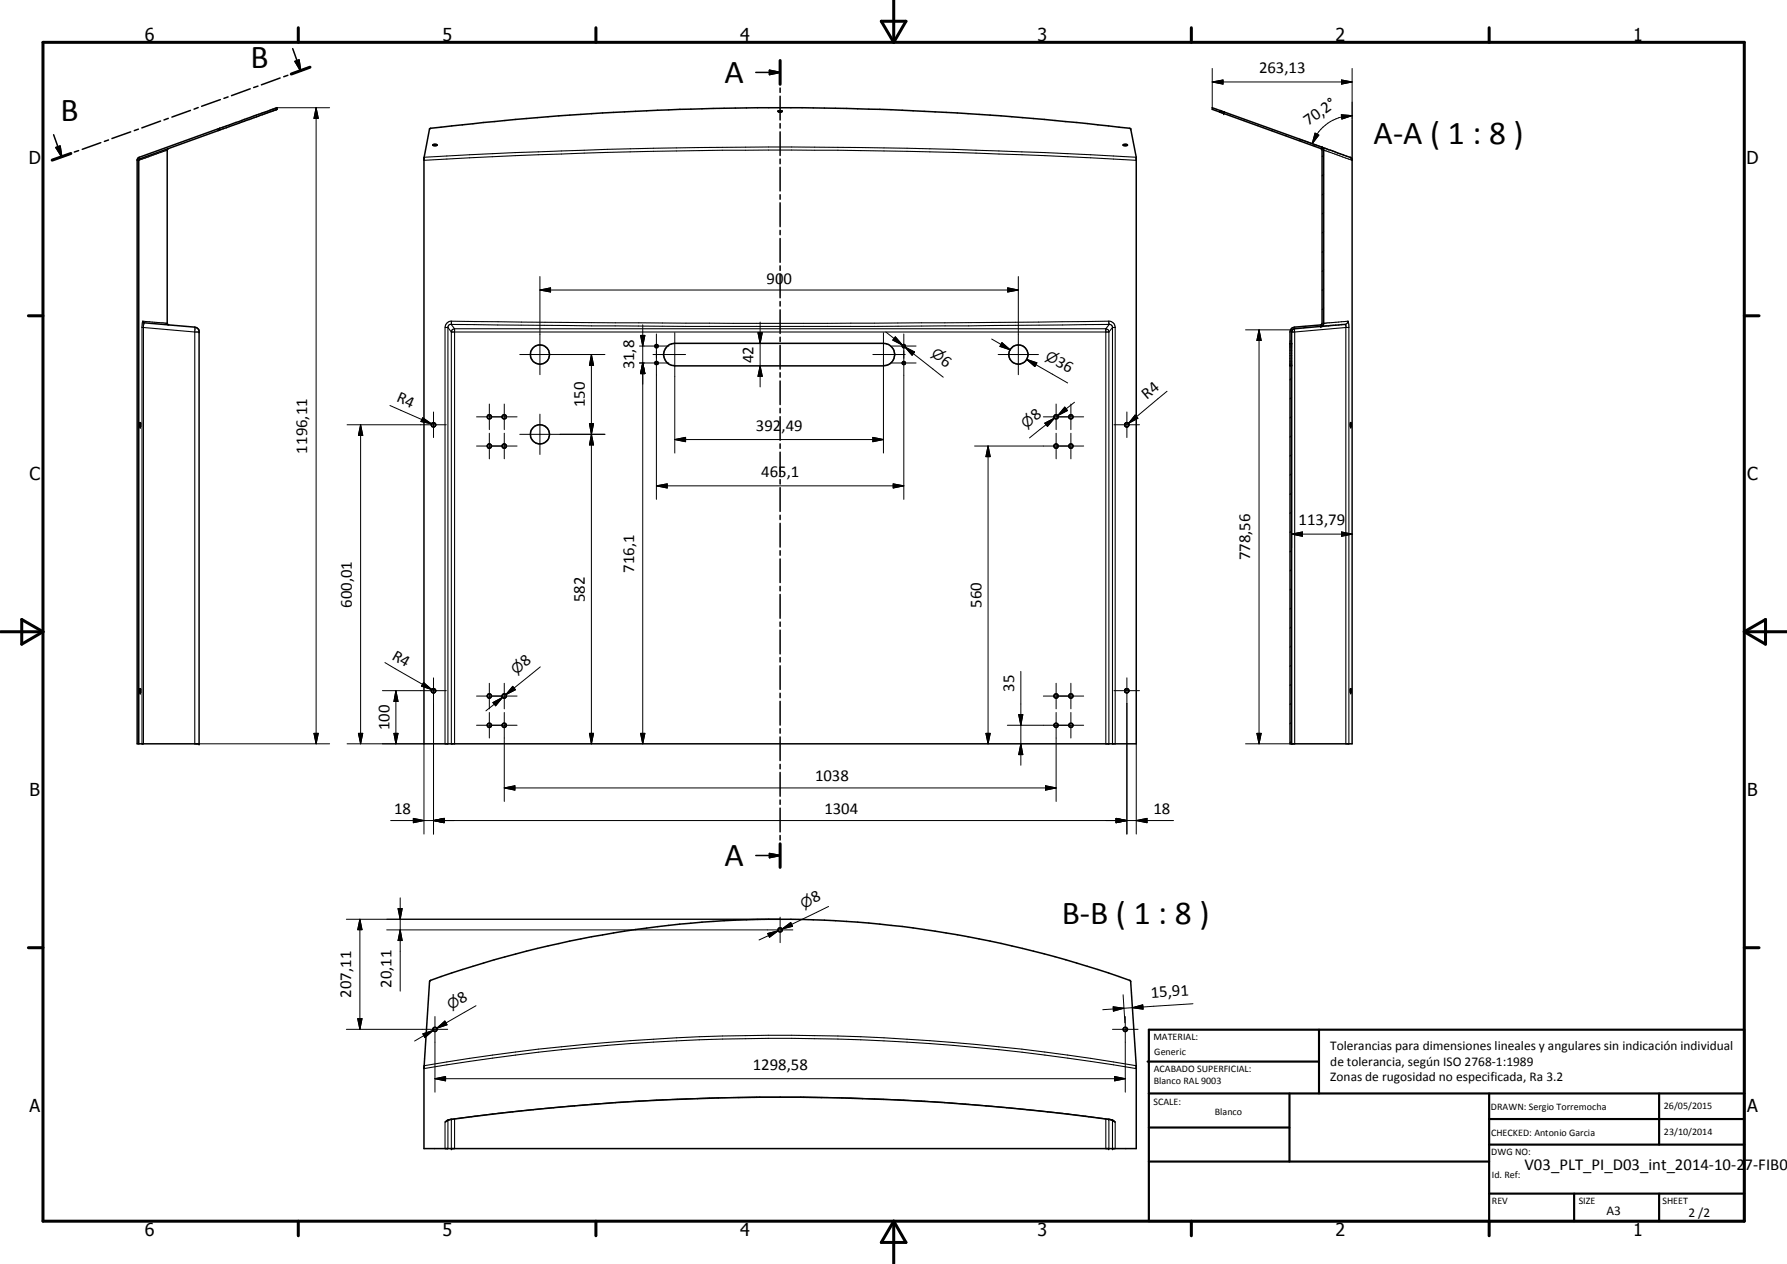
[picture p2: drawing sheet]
<svg xmlns="http://www.w3.org/2000/svg" width="420mm" height="297mm" viewBox="0 0 420 297" stroke-linecap="round" stroke-linejoin="round" font-family="sans-serif">
<g fill="none" stroke="#000" stroke-width=".35">
<path d="M65.9 18.3l-4.4 1.6M67.7 17.7l-1 .3M68.8 11.4l1.9 5.2M69.4 14.4l.9-.3 .4 2.5zM72.9 15.8l-4.4 1.6M177.7 17h5.7M180.9 16.5l2.5 .5-2.5 .5zM183.4 14.2v5.6M12.6 31.7l1.9 5.1M13.2 34.7l.9-.4 .4 2.5zM16.7 36.1l-4.4 1.5M18.5 35.4l-1 .3"/>
<path d="M23.7 33.5l-4.4 1.6M25.5 32.9l-1 .3M30.7 31l-4.4 1.6M32.5 30.4l-.9 .3M37.7 28.4l-4.4 1.7M39.6 34.9l-.3 .4v40.7l.4 .4M39.6 27.8l-1 .4M44.8 26l-4.4 1.5M46.6 25.3l-1 .4M51.8 23.4l-4.4 1.6M53.6 22.8l-.9 .3M58.8 20.9l-4.4 1.6"/>
<path d="M60.7 20.2l-1.1 .4M101 30.3l.1-.1a695 695 0 0 1 108.4-4.4 681.6 681.6 0 0 1 46.1 3.2l10.2 1.3 1.4 6.7v137.8h-167.5v-137.6zM101.8 34.1a.64 .64 0 0 1 .9 .1h-.5zM183 26.1l.5-.1 .4 .2-.7 .1zM183.4 20.7v1M183.4 22.6v5.6M183.4 29v1.1M183.4 31v5.5M183.4 37.4v1.1M183.4 39.3v5.6M264.2 34h.8l.1 .2h-.9l-.1-.1zM265.7 30.2h.1"/>
<path d="M286.8 26.3l.9 .4M286.9 26l1 .3M286.9 26l-.1 .3M286.9 26l-1.9-.7v.4l1.8 .6M287.7 26.7l22.9 8.2 .2 .4v40.7l-.3 .4-6.1 .5-.7 .3-.4 .8v96.8h14.6v-137.3l-.4-.5-6.7-2.4M287.9 26.3l22.9 8.3M287.9 26.3l-.2 .4M310.8 34.6l.4 .7v40.7l-.2 .5-.3 .2M183.4 45.8v1M183.4 47.7v5.6M183.4 54.1v1.1M183.4 56v5.6"/>
<path d="M33.9 75.9l11.9 1 .5 .1 .5 .8v97h-14.6v-137.2l.6-.6 32.3-11.7-.1 .5-32.1 11.5-.3 .4v137.1M183.4 62.5v1M183.4 64.4v5.6M183.4 70.9v1M183.4 72.8v5.6M183.4 79.2v1.1M316.3 76.2l-11.9 1.1-.5 .2-.2 .5v96.8M32.9 99.4h.2l-.1 .9zM33 99.3v.1M156.9 81.4l.6-.5 1.2-.2h49a2.65 2.65 0 0 1 2.7 2.6 2.65 2.65 0 0 1-2.7 2.7h-49a2.66 2.66 0 0 1-2.5-1.7 2.66 2.66 0 0 1 .7-2.9zM183.4 81.2v5.5M183.4 87.6v1"/>
<path d="M183.4 89.5v5.6M183.4 96v1M183.4 97.9v5.6M303.3 80.7h.4M303.3 86h.4M317.6 99.3l-.1 1 .1-.1M317.6 99.3v.9M317.6 99.4h.1M183.4 104.3v1.1M183.4 106.3v5.5M183.4 112.7v1M183.4 114.6v5.6"/>
<path d="M317.6 100.2v.1M183.4 121.1v1M183.4 123v5.6M183.4 129.4v1.1M183.4 131.4v5.5M183.4 137.8v1.1M183.4 139.7v5.6M183.4 146.2v1M183.4 148.1v5.6M183.4 154.5v1.1M183.4 156.5v5.5M33 161.8v1z"/>
<path d="M183.4 162.9v1.1M183.4 164.8v5.6M183.4 171.2v1.1M183.4 173.2v5.5M183.4 179.6v1.1M317.5 161.8l.2 .3-.1 .7zM317.6 161.9v.1M317.6 162.7v.1M183.4 181.5v5.6M183.4 188v1M183.4 189.9v5.6M183.4 196.3v1.1"/>
<path d="M183.4 198.3v5.5M177.7 201h5.7M180.9 200.6l2.5 .4-2.5 .5zM101.2 230.4a241.6 241.6 0 0 1 164.6 .1l1.4 19.9v19.5h-167.5a320.6 320.6 0 0 1 1.3-39.2zM105.2 263.3h.1M105.2 263.3l.3-.1a572.6 572.6 0 0 1 155.9 0l.3 .2"/>
<circle cx="101.9" cy="99.8" r=".51"/>
<circle cx="115.1" cy="98" r=".51"/>
<circle cx="118.6" cy="97.9" r=".5"/>
<circle cx="126.9" cy="83.3" r="2.26"/>
<circle cx="154.4" cy="85.3" r=".38"/>
<circle cx="154.4" cy="81.3" r=".39"/>
<circle cx="212.5" cy="85.3" r=".38"/>
<circle cx="212.5" cy="81.3" r=".38"/>
<circle cx="239.4" cy="83.3" r="2.25"/>
<circle cx="248.3" cy="97.9" r=".5"/>
<circle cx="251.8" cy="98" r=".51"/>
<circle cx="264.9" cy="99.8" r=".52"/>
<circle cx="115" cy="104.8" r=".51"/>
<circle cx="118.6" cy="104.8" r=".52"/>
<circle cx="126.9" cy="102.1" r="2.24"/>
<circle cx="248.3" cy="104.8" r=".5"/>
<circle cx="251.8" cy="104.8" r=".51"/>
<circle cx="101.9" cy="162.3" r=".51"/>
<circle cx="115" cy="170.5" r=".49"/>
<circle cx="115.1" cy="163.6" r=".5"/>
<circle cx="118.6" cy="163.6" r=".52"/>
<circle cx="118.6" cy="170.5" r=".5"/>
<circle cx="248.3" cy="170.4" r=".5"/>
<circle cx="248.3" cy="163.6" r=".51"/>
<circle cx="251.8" cy="170.5" r=".49"/>
<circle cx="251.8" cy="163.6" r=".5"/>
<circle cx="264.9" cy="162.3" r=".5"/>
<circle cx="183.4" cy="218.5" r=".49"/>
<circle cx="102.3" cy="241.9" r=".5"/>
<circle cx="264.6" cy="241.9" r=".51"/>
</g>
<g fill="#000">
<circle cx="265.8" cy="30.3" r=".18"/>
<circle cx="287.7" cy="26.7" r=".18"/>
<circle cx="287.9" cy="26.3" r=".18"/>
<circle cx="310.7" cy="34.5" r=".18"/>
<circle cx="310.5" cy="76.7" r=".18"/>
<circle cx="33" cy="99.3" r=".18"/>
<circle cx="317.6" cy="99.3" r=".18"/>
<circle cx="33" cy="100.3" r=".18"/>
<circle cx="317.6" cy="100.3" r=".18"/>
<circle cx="33" cy="161.8" r=".18"/>
<circle cx="33" cy="162.8" r=".18"/>
<circle cx="46.8" cy="174.8" r=".18"/>
<circle cx="317.5" cy="161.8" r=".18"/>
<circle cx="317.6" cy="161.8" r=".18"/>
<circle cx="317.6" cy="162.8" r=".18"/>
<circle cx="106.1" cy="269.9" r=".18"/>
<circle cx="260.7" cy="269.9" r=".18"/>
<circle cx="261.6" cy="269.9" r=".18"/>
</g>
<g fill="none" stroke="#000" stroke-width=".25">
<path d="M39.3 35.3h.1M39.3 35.3l-6.7 2.4M51.3 30.3v.4M51.6 30.1v.5M99.7 37.7a1466.1 1466.1 0 0 1 167.5 0M99.7 37a1455.2 1455.2 0 0 1 167.5 0M311.2 35.3h.1M311.2 35.3l6.7 2.4M33.4 77l13.4 1M33.6 75.5l-.2 1.2v98.1M33.6 75.5l5.7 .5M33.6 75.5l.3 .4"/>
<path d="M33.9 75.9h.1M33.9 75.9l-.2 .6v98.3M39.3 76h.1M45.8 76.9v97.9M46.8 78h.1M104.6 77v97.8M106.1 76.2l-.5 .1-.3 .5v98M106.1 76.2l.8 1.1M106.1 76.2l55.1 .5h44.4l55.2-.5M106.1 78h154.6M106.1 78v96.8M106.2 75.5l-.1 .7"/>
<path d="M106.2 75.5a1.45 1.45 0 0 0-1.5 1.5h.6l.8 1M106.2 75.5l66.2 .5 49.8-.1 38.5-.4M106.9 77.3h-.2a.66 .66 0 0 0-.6 .7M106.9 77.3v97.5M106.9 77.3h153.1M260 77.3v97.5M260 77.3l.5 .2 .2 .5M260.7 75.5l.1 .7M260.7 75.5a1.45 1.45 0 0 1 1.5 1.5M260.7 78v96.8M260.8 76.2l.4 .1 .4 .5v98M260.8 76.2l-.8 1.1"/>
<path d="M262.2 77h-.6l-.9 1M262.2 77v97.8M303.7 78h.7M304.4 77.3v.7M304.4 78v96.8M311.2 76h.1M316.4 77h.7M316.4 77v97.8M316.4 77l-12 1M316.9 75.5h.1M316.9 75.5l-.2 .5-.4 .2 .1 .8M316.9 75.5l-5.7 .5"/>
<path d="M316.9 75.5l.2 .9v98.4M99.7 251.1a496 496 0 0 1 167.5 0M99.7 250.4a492.9 492.9 0 0 1 167.5 0M104.6 263.7v6.2M105.3 263.3v6.6M106.2 263h.1M106.2 263l-.1 6.9M106.2 263l-1.1 .3-.4 .4 .5-.4M106.2 263a572.8 572.8 0 0 1 154.5 0M106.9 262.9v7M260 262.9v7M260.7 263h.1"/>
<path d="M260.7 263l1.1 .3 .4 .4M260.7 263.1v6.8M261.6 263.3v6.6M261.7 263.3l.5 .4M262.2 263.7v6.2"/>
</g>
<g fill="none" stroke="#000" stroke-width=".71">
<path d="M10.1 9.9h400v277.1h-400zM70.1 6.5v3.4M72.9 15.8l-4.4 1.6M140.1 6.5v3.4M183.4 14.2v5.6M207.2 5h5.8l-2.9 4.9zM210.1 0v9.9M280.1 6.5v3.4M350.1 6.5v3.4M16.7 36.1l-4.4 1.5M6.7 74.2h3.4M410.1 74.2h3.5"/>
<path d="M.1 148.5h10M5.1 145.6l5 2.9-5 2.9zM410.1 148.5h10M410.1 148.5l5-2.9v5.8zM183.4 198.3v5.5M6.7 222.7h3.4M410.1 222.7h3.5M70.1 287v3.4M140.1 287v3.4M210.1 287v10M210.1 287l2.9 5h-5.8zM280.1 287v3.4"/>
<path d="M350.1 287v3.4"/>
</g>
<g fill="none" stroke="#000" stroke-width=".51">
<path d="M269.8 249.5h40.3M270.1 242h140v45h-140zM270.1 257h140M303.2 257v16M310.1 242v15M350.1 257v30M390.1 257v12M270.1 265h33.1M270.1 273h80M350.1 269h60M350.1 263h60M350.1 280.5h60"/>
<path d="M370.1 280.5v6.5M390.1 280.5v6.5"/>
</g>
<g fill="#000">
<path d="M69.4 14.4l.9-.3 .4 2.5zM180.9 16.5l2.5 .5-2.5 .5zM285 19.3l2.6-.5v1zM315.4 18.8l2.5 .5-2.5 .5zM13.2 34.7l.9-.4 .4 2.5zM74.3 25.3l.5 2.5h-1zM309.2 31.3l.9 .4-1.6 2.1zM315.4 27l2.5 .2-2.4 .8zM126.9 68.2l2.5-.6v1zM150.6 78.8h1l-.5 2.5zM178.2 78.2h1l-.5 2.5zM210.5 79.2l1.7 1.9-2.3-1.2z"/>
<path d="M236.9 67.6l2.5 .6-2.5 .4zM99.4 98.2l2.1 1.4-2.5-.5zM138.6 99.6h1l-.5 2.5zM139.1 83.3l.5 2.6h-1zM151.1 85.3l.5 2.5h-1zM178.7 86l.5 2.4h-1zM212.8 81.6l2.2 1.1-.6 .8zM235.6 80.5l1.9 1.7-2.4-.8zM241.4 84.5l2.4 .8-.5 .8zM250.3 95.7l.7 .8-2.3 1.2zM266.9 97.5l.6 .8-2.2 1.2zM296 77.5l.5 2.5h-1z"/>
<path d="M84.8 99.8l.5 2.5h-1zM139.1 102.1l.5 2.5h-1zM154.3 114.2l2.6-.5v1zM158.7 103.3l2.5-.5v1zM205.2 102.8l2.5 .5-2.5 .5zM210 113.7l2.5 .5-2.5 .5zM232.3 104.8l.5 2.5h-1zM245.6 99.4l2.3-1.1-1.6 1.9zM303.7 125.5l2.5-.5v1zM315.4 125l2.5 .5-2.5 .5zM73.8 172.3h1l-.5 2.5zM84.3 172.3h1l-.5 2.5z"/>
<path d="M92.6 172.3h1l-.5 2.5zM93.1 162.3l.5 2.5h-1zM99.6 160.4l1.9 1.7-2.4-.9zM115.9 165.1l2.3-1.2-1.7 2zM120.6 161.3l.6 .8-2.3 1.1zM138.6 172.3h1l-.5 2.5zM150.6 172.3h1l-.5 2.5zM231.8 172.3h1l-.5 2.5zM239.5 167.9h1l-.5 2.5zM240 174.8l.5 2.5h-1zM295.5 172.3h1l-.5 2.5zM97.2 192.3l2.5 .5-2.5 .5z"/>
<path d="M101.9 192.8l2.5-.5v1zM118.6 185.2l2.5-.5v1zM245.8 184.7l2.5 .5-2.5 .5zM262.4 192.3l2.6 .5-2.6 .5zM267.2 192.8l2.5-.5v1zM84.6 216l.5 2.5h-1zM93.6 213.5h1l-.5 2.5zM180.9 200.6l2.5 .4-2.5 .5zM183.9 218.3l2-1.5 .4 .9zM84.1 239.4h1l-.5 2.5zM94.1 218.5l.5 2.5h-1zM102.7 241.6l1.9-1.7 .5 .9z"/>
<path d="M180.5 219.4l2.5-.7-2.1 1.6zM261.7 236.6l2.5 .3-2.4 .7zM266.2 236.8l2.5-.7 .1 1.1zM99.4 243l2.4-.9-1.9 1.7zM102.3 253.5l2.5-.5v1zM262.1 253l2.5 .5-2.5 .5z"/>
</g>
<g fill="none" stroke="#000" stroke-width=".24">
<path d="M285 19.3l2.6-.5v1zM285 19.3h32.9M285 16.1v9.2M315.4 18.8l2.5 .5-2.5 .5zM317.9 16.1v21.6M65.1 25.3h12.4M74.3 25.3l.5 2.5h-1zM74.3 25.3v149.5M286.1 25.7l-.3 .3M289.4 26.9l-.3 .3M292.7 28.1l-.3 .3M296 29.3l-.3 .2"/>
<path d="M299.3 30.4l-.3 .3M302.6 31.6l-.3 .3M305.5 32.7l5.2 1.8M305.9 32.8l-.3 .3M309.2 31.3l.9 .4-1.6 2.1zM309.2 34l-.3 .3M311.2 36.4l-.4 .4M315.4 27l2.5 .2-2.4 .8zM317.9 27.2a10.4 10.4 0 0 0-5.7 1.8l-1.1 .9a9.8 9.8 0 0 0-2.6 3.9M311.2 58.9l-.4 .4M311.2 54.4l-.4 .4M311.2 50l-.4 .3"/>
<path d="M311.2 45.5l-.4 .3M311.2 40.9l-.4 .4M126.9 68.2l2.5-.6v1zM126.9 65v23.1M126.9 68.2h112.5M150.6 78.8h1l-.5 2.5zM151.1 76.3v98.5M154.3 78.5v38.8M158.7 78.2v28.3M178.2 78.2h1l-.5 2.5zM178.7 75.7v15.2M207.7 78.2v28.3"/>
<path d="M208.3 78l3.9 3.1M210.5 79.2l1.7 1.9-2.3-1.2zM212.5 78.5v38.8M233.2 79.7l4.3 2.5M236.9 67.6l2.5 .6-2.5 .4zM239.4 65v23.1M292.9 77.5h11M296 77.5l.5 2.5h-1zM296 77.5v97.3M303.7 79.9l-.4 .4M306.9 76.7l-.4 .4M311.2 72.4l-.4 .4"/>
<path d="M311.2 67.9l-.4 .3M311.2 63.4l-.4 .4M81.6 99.8h23.3M84.8 99.8l.5 2.5h-1zM84.8 99.8v75M91.7 95.3l9.8 4.3M99.4 98.2l2.1 1.4-2.5-.5zM101.9 96.8v6M112 98h9.6M115.1 95v6M118.6 95v6M122.2 83.3h20"/>
<path d="M126.9 97.3v9.5M138.6 99.6h1l-.5 2.5zM139.1 83.3l.5 2.6h-1zM139.1 83.3v91.5M150.4 85.3h6.9M150.4 81.3h6.9M151.1 85.3l.5 2.5h-1zM153.5 83.3h7.7M178.7 86l.5 2.4h-1zM205.2 83.3h7.6M209.6 85.3h5.8M209.6 81.3h5.8"/>
<path d="M212.8 81.6l2.2 1.1-.6 .8zM212.8 81.6l9 7M234.7 83.3h9.5M235.6 80.5l1.9 1.7-2.4-.8zM241.4 84.5l2.4 .8-.5 .8zM241.4 84.5l2.1 1.2M241.4 84.5l9.6 5.5M245.3 98h9.5M245.6 99.4l2.3-1.1-1.6 1.9zM247.9 98.3l-2 1.5M247.9 98.3l-5.8 4.6M248.3 95v6"/>
<path d="M250.3 95.7l.7 .8-2.3 1.2zM251.8 95v6M252.6 94.5l-3.9 3.2M261.9 99.8h6M265 96.8v6M266.9 97.5l.6 .8-2.2 1.2zM274.4 91.9l-9.1 7.6M303.7 97.8l-.4 .4M303.7 93.3l-.4 .4M303.7 88.9l-.4 .3M303.7 86v42.7M112 104.8h9.6"/>
<path d="M115.1 101.8v6M118.6 101.8v6M122.2 102.1h20M139.1 102.1l.5 2.5h-1zM154.3 114.2l2.6-.5v1zM154.3 114.2h58.2M158.7 103.3l2.5-.5v1zM158.7 103.3h49M205.2 102.8l2.5 .5-2.5 .5zM210 113.7l2.5 .5-2.5 .5zM229.1 104.8h25.7M232.3 104.8l.5 2.5h-1z"/>
<path d="M232.3 104.8v70M248.3 101.8v6M251.8 101.8v6M303.7 115.8l-.4 .4M303.7 111.3l-.4 .4M303.7 106.8l-.4 .4M303.7 102.4l-.4 .3M303.7 125.5l2.5-.5v1zM303.7 138.3l-.4 .3M303.7 133.8l-.4 .4M303.7 129.3l-.4 .4M303.7 124.8l-.4 .3"/>
<path d="M303.7 120.3l-.4 .3M303.7 125.5h14.2M315.4 125l2.5 .5-2.5 .5zM90.5 155.7l11 6.4M101.9 159.3v36.7M127 156.7l-8.1 6.5M240 157.8v22M265 159.3v36.7M303.7 156.2l-.4 .4M303.7 151.7l-.4 .4M303.7 147.2l-.4 .4M303.7 142.7l-.4 .4"/>
<path d="M45.8 174.8h31.7M73.8 172.3h1l-.5 2.5zM81.6 174.8h18.1v21.2M84.3 172.3h1l-.5 2.5zM89.9 162.3h15M92.6 172.3h1l-.5 2.5zM93.1 162.3l.5 2.5h-1zM93.1 162.3v12.5M99.6 160.4l1.9 1.7-2.4-.9zM112 170.4h9.6M112 163.6h9.6M115.1 160.6v6"/>
<path d="M115.1 167.4v6M115.9 165.1l2.3-1.2-1.7 2zM118.2 163.9l-4 3.1M118.6 160.6v6M118.6 167.4v20.9M120.6 161.3l.6 .8-2.3 1.1zM138.6 172.3h1l-.5 2.5zM150.6 172.3h1l-.5 2.5zM231.8 172.3h1l-.5 2.5zM236.8 170.4h18M239.5 167.9h1l-.5 2.5zM240 174.8l.5 2.5h-1z"/>
<path d="M245.3 163.6h9.5M248.3 160.6v6M248.3 167.4v20.9M251.8 160.6v6M251.8 167.4v6M261.9 162.3h6M267.2 174.8v21.2M292.9 174.8h11.5M295.5 172.3h1l-.5 2.5zM303.7 174.2l-.4 .3M303.7 169.7l-.4 .4M303.7 165.2l-.4 .4"/>
<path d="M303.7 160.7l-.4 .4M91.9 192.8h184M97.2 192.3l2.5 .5-2.5 .5zM101.9 192.8l2.5-.5v1zM118.6 185.2l2.5-.5v1zM118.6 185.2h129.7M245.8 184.7l2.5 .5-2.5 .5zM262.4 192.3l2.6 .5-2.6 .5zM267.2 192.8l2.5-.5v1zM81.4 216h101.9M84.6 216l.5 2.5h-1zM84.6 216v25.9"/>
<path d="M90.9 218.5h95.5M93.6 213.5h1l-.5 2.5zM94.1 218.5l.5 2.5h-1zM94.1 211v21.9M180.5 219.4l2.5-.7-2.1 1.6zM183 218.7l-4.5 2.2M183.4 215.5v6M183.9 218.3l2-1.5 .4 .9zM186.1 217.2l-2.2 1.1M194.8 213l-10.9 5.3M84.1 239.4h1l-.5 2.5zM102.3 238.9v17.8"/>
<path d="M111.9 236.3l-9.2 5.3M261.7 236.6l2.5 .3-2.4 .7zM264.1 233.8l.4 6.6M264.2 236.9l-4.9 .4M264.6 238.9v17.8M266.2 236.8l2.5-.7 .1 1.1zM280.5 235.9l-16.3 1M81.4 241.9h23.9M99.4 243l2.4-.9-1.9 1.7zM101.8 242.1l-4.3 2.5M102.3 253.5l2.5-.5v1zM102.3 253.5h162.3"/>
<path d="M102.7 241.6l1.9-1.7 .5 .9zM104.8 240.4l-2.1 1.2M261.6 241.9h6M262.1 253l2.5 .5-2.5 .5z"/>
</g>
<g font-size="7.9">
<text x="58.9" y="15.9">B</text>
<text x="170.4" y="19.6">A</text>
<text x="14.2" y="28.4">B</text>
<text x="322.9" y="33.8">A-A ( 1 : 8 )</text>
<text x="170.4" y="203.6">A</text>
<text x="249.6" y="217.3">B-B ( 1 : 8 )</text>
</g>
<g font-size="4.2">
<text x="34" y="9.6">6</text>
<text x="104" y="9.6">5</text>
<text x="174" y="9.6">4</text>
<text x="244" y="9.6">3</text>
<text x="314" y="9.6">2</text>
<text x="384" y="9.6">1</text>
<text x="6.8" y="38.7">D</text>
<text x="410.6" y="38.7">D</text>
<text x="7" y="112.9">C</text>
<text x="410.8" y="112.9">C</text>
<text x="7" y="187.1">B</text>
<text x="410.8" y="187.1">B</text>
<text x="7" y="261.4">A</text>
<text x="410.8" y="261.4">A</text>
<text x="34" y="290.4">6</text>
<text x="104" y="290.4">5</text>
<text x="174" y="290.4">4</text>
<text x="244" y="290.4">3</text>
<text x="314" y="290.4">2</text>
<text x="384" y="290.4">1</text>
</g>
<g font-size="3.9">
<text x="296" y="17.2">263,13</text>
<text x="307.6" y="29.7" transform="rotate(-35 307.6 29.7)">70,2°</text>
<text x="180.2" y="66.6">900</text>
<text x="149.1" y="86.8" transform="rotate(-90 149.1 86.8)">31,8</text>
<text x="177.2" y="85.3" transform="rotate(-90 177.2 85.3)">42</text>
<text x="221" y="85.3" transform="rotate(38 221 85.3)">6</text>
<text x="248" y="85.8" transform="rotate(30 248 85.8)">36</text>
<text x="93" y="94.2" transform="rotate(24 93 94.2)">R4</text>
<text x="137.5" y="95.7" transform="rotate(-90 137.5 95.7)">150</text>
<text x="269.7" y="93.9" transform="rotate(-40 269.7 93.9)">R4</text>
<text x="177.7" y="101.2">392,49</text>
<text x="243.5" y="99" transform="rotate(-38 243.5 99)">8</text>
<text x="72.3" y="106.6" transform="rotate(-90 72.3 106.6)">1196,11</text>
<text x="179" y="112.1">465,1</text>
<text x="305.3" y="123.5">113,79</text>
<text x="294" y="131.7" transform="rotate(-90 294 131.7)">778,56</text>
<text x="149.1" y="134.6" transform="rotate(-90 149.1 134.6)">716,1</text>
<text x="82.7" y="142.8" transform="rotate(-90 82.7 142.8)">600,01</text>
<text x="137.5" y="141.5" transform="rotate(-90 137.5 141.5)">582</text>
<text x="230.7" y="142.9" transform="rotate(-90 230.7 142.9)">560</text>
<text x="91.9" y="154.8" transform="rotate(30 91.9 154.8)">R4</text>
<text x="123.6" y="156.8" transform="rotate(-39 123.6 156.8)">8</text>
<text x="238.5" y="162.6" transform="rotate(-90 238.5 162.6)">35</text>
<text x="91.6" y="171.6" transform="rotate(-90 91.6 171.6)">100</text>
<text x="191.6" y="183.6">1038</text>
<text x="92.7" y="191.3">18</text>
<text x="193.8" y="191.3">1304</text>
<text x="271.2" y="191.3">18</text>
<text x="191.4" y="212.3" transform="rotate(-26 191.4 212.3)">8</text>
<text x="92" y="232.2" transform="rotate(-90 92 232.2)">20,11</text>
<text x="82.6" y="234.4" transform="rotate(-90 82.6 234.4)">207,11</text>
<text x="108.4" y="235.9" transform="rotate(-30 108.4 235.9)">8</text>
<text x="270.7" y="234.4" transform="rotate(-4 270.7 234.4)">15,91</text>
<text x="177" y="251.4">1298,58</text>
<text x="358.5" y="275">V03_PLT_PI_D03_int_2014-10-27-FIB0</text>
</g>
<g font-size="3.3">
<text x="218.8" y="83.5" transform="rotate(38 218.8 83.5)">n</text>
<text x="245.6" y="84.4" transform="rotate(30 245.6 84.4)">n</text>
<text x="241.3" y="100.8" transform="rotate(-38 241.3 100.8)">n</text>
<text x="121.4" y="158.6" transform="rotate(-39 121.4 158.6)">n</text>
<text x="188.9" y="213.5" transform="rotate(-26 188.9 213.5)">n</text>
<text x="106" y="237.3" transform="rotate(-30 106 237.3)">n</text>
</g>
<g font-size="3.1">
<text x="312.7" y="246.8">Tolerancias para dimensiones lineales y angulares sin indicación individual</text>
<text x="312.7" y="250.4">de tolerancia, según ISO 2768-1:1989</text>
<text x="312.7" y="254">Zonas de rugosidad no especificada, Ra 3.2</text>
<text x="377.7" y="285.6">A3</text>
<text x="397" y="285.9">2 /2</text>
</g>
<g font-size="2.4">
<text x="271.2" y="244.4">MATERIAL:</text>
<text x="271.3" y="252">ACABADO SUPERFICIAL:</text>
<text x="271.4" y="247.9">Generic</text>
<text x="271.3" y="254.6">Blanco RAL 9003</text>
<text x="271.2" y="259.7">SCALE:</text>
<text x="285.6" y="262">Blanco</text>
<text x="350.6" y="260.8">DRAWN: Sergio Torremocha</text>
<text x="391.2" y="260.6">26/05/2015</text>
<text x="350.6" y="267">CHECKED: Antonio Garcia</text>
<text x="391.2" y="266.7">23/10/2014</text>
<text x="350.6" y="271.4">DWG NO:</text>
<text x="350.8" y="276.9">Id. Ref:</text>
<text x="350.8" y="282.8">REV</text>
<text x="371.2" y="282.9">SIZE</text>
<text x="390.9" y="282.9">SHEET</text>
</g>
</svg>
